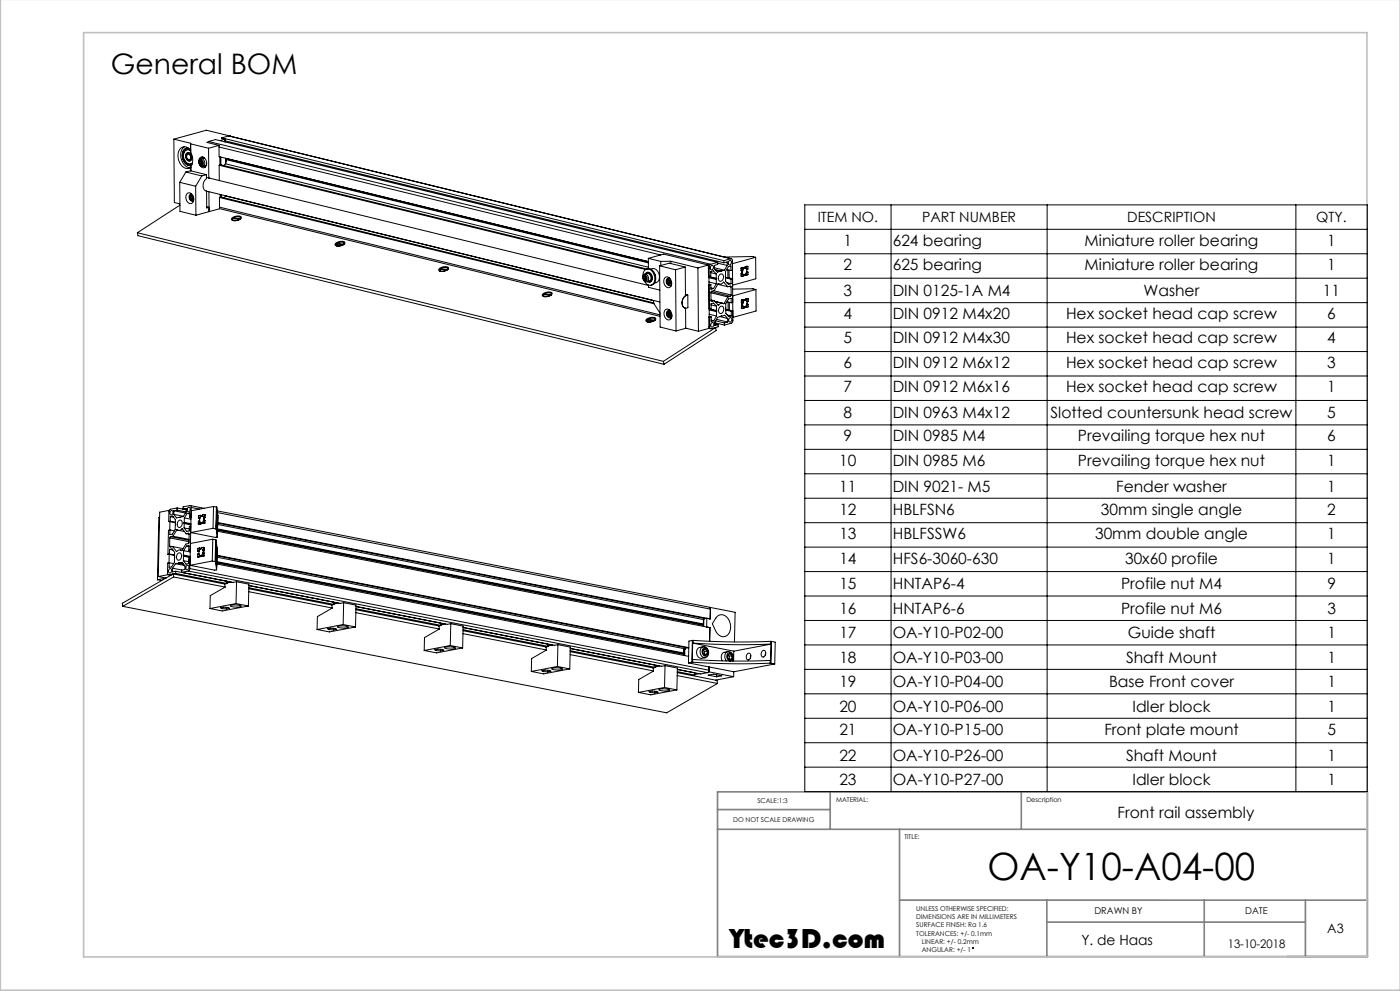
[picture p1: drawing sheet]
<svg xmlns="http://www.w3.org/2000/svg" width="420mm" height="297mm" viewBox="0 0 420 297" stroke-linecap="round" stroke-linejoin="round" font-family="sans-serif">
<g fill="none" stroke="#000" stroke-width=".3">
<path d="M52.2 41.7l9.7-2.7 157.5 38.5M52.2 41.7l5 1.2M52.2 41.7l.1 19 1.7 .4M53.9 54.6l4.8 1.2M53.9 54.6l.1 8.7 4.8 1.2M55 46.8h.1M55.3 44a3.8 3.8 0 0 0 1.8 6.3M55.4 48a1.66 1.66 0 0 0 2.3 1M55.8 51.6l4.7 1.1M55.8 51.6l-1.9 3M55.8 51.6l1.4-.4 4.7 1.1M55.9 46a1.12 1.12 0 0 1 1.3 .1 1.12 1.12 0 0 1 .3 1.2 .91 .91 0 0 1-.8 1 .91 .91 0 0 1-1-.9v-.8z"/>
<path d="M56 47.5h.1M56.1 46.1a1.04 1.04 0 0 1 1.2 .7 1.04 1.04 0 0 1-.5 1.3 1.24 1.24 0 0 1-.7-2zM56.2 46.4a.77 .77 0 0 1 .9 .5 .77 .77 0 0 1-.5 .9l-.6-.6zM56.2 57.9a1.6 1.6 0 0 1 1.7 .5 1.6 1.6 0 0 1 .2 1.7 1.05 1.05 0 0 1-1 .9 1.05 1.05 0 0 1-1.1-.8l-.2-1.3zM56.6 44.5a1.8 1.8 0 0 0-1.9 2.3 2.55 2.55 0 0 0 2.8 2.7M57 58.6a.79 .79 0 0 1 1 .5 .79 .79 0 0 1-.6 1l-.5-.7zM57.1 59l.3-.3 .4 .3v.5M57.1 59v.5M57.1 44.9a1.48 1.48 0 0 0-1.7 .1 1.48 1.48 0 0 0-.5 1.6 2.42 2.42 0 0 0 2.5 2.7l.2-.1M57.1 59.5l.4 .3 .3-.3M57.2 42.9v.2M57.2 42.9v2.1"/>
<path d="M57.2 43.1l5.4 1.3M57.2 43.1v2.6M57.2 45a2.04 2.04 0 0 0-2.5-.9 2.04 2.04 0 0 0-1.3 2.3 3.6 3.6 0 0 0 3 4.1l.8-.3v-.3M57.2 45v.7M57.2 45a1.44 1.44 0 0 0-1.7 .1 1.44 1.44 0 0 0-.5 1.7M57.2 45.2a1.29 1.29 0 0 0-1.5-.2 1.29 1.29 0 0 0-.7 1.4 2.03 2.03 0 0 0 2.5 2.5l.2-.2M57.2 45.7a4.1 4.1 0 0 1 0 4.2M57.2 49.9l.1 1.3M57.3 58.1a1.2 1.2 0 0 0-.5 1.3 1.2 1.2 0 0 0 1.2 .9M57.4 46.5a.8 .8 0 0 0-1.1-.6 .8 .8 0 0 0-.5 1M57.4 58.1h-.1M57.5 58.8l.1 .6"/>
<path d="M57.5 58.8l-.4 .2M57.5 47.1v.1M57.5 47.2a.79 .79 0 0 1-.6 1 .79 .79 0 0 1-.9-.7M57.6 58.8h-.1M57.6 59.4l.2 .2M57.6 59.4l-.5 .1M58.7 55.8l.1 8.7M60 48a.84 .84 0 0 1 1 .6 .84 .84 0 0 1-.5 1l-.4-.2-.3-.5zM60 48.4l.4-.2 .4 .4v.5M60 48.4v.6M60 49l.4 .3 .4-.2M60.1 47.2a1.6 1.6 0 0 1 1.6 .5 1.6 1.6 0 0 1 .3 1.7 1.05 1.05 0 0 1-1 .9 1.05 1.05 0 0 1-1.1-.9l-.3-1.2z"/>
<path d="M60.3 47.6a1.25 1.25 0 0 1 1.1 .9 1.25 1.25 0 0 1-.5 1.3l1.1-.4M60.3 47.6a1.19 1.19 0 0 0-.6 1.4 1.19 1.19 0 0 0 1.2 .8M60.5 48.3l-.5 .1M60.5 48.3v.5M60.5 48.8l.3 .3M60.5 48.8l-.5 .2M60.5 52.7l-1.8 3.1M60.7 47l-.2 .4M60.9 47.1l-.5 .5M61 49.8l.7 .2M61.1 49.9l.5 .2M61.4 47.4l-1.1 .2"/>
<path d="M61.9 52.3v1.2a2.24 2.24 0 0 0-.1 3.8l136.2 33.2M61.9 52.3l-1.4 .4M61.9 53.2l.7 .1M62 57.3v5l.7-.2M62.3 42.7h-.2l3.6 .9M62.6 44.4v8.9M62.6 42.4l-.4 .3M62.6 42.4l2.1-.6 150.6 36.8M62.6 42.4l150.6 36.8M62.6 53.3l132 32.3M62.7 57.5v5.9v-1.3M65.7 43.6l-3.1 .8"/>
<path d="M65.7 43.6v3.3l128.8 31.5M65.7 44.1l132.5 32.3M65.8 49.5v4.6M65.8 49.5l127.9 31.3M65.8 59.2l.1 3.4M65.8 59.2l130.4 31.8M66 47v2.5M66 49.4l.3 .1M66 49.5h-.2M66.1 58.3v.8M66.1 59.1h.2M66.1 59.1l-.3 .1"/>
<path d="M66.2 47.1l.1 2.4M66.3 58.4v.7M66.4 49.4l127.6 31.2a2.38 2.38 0 0 1 2.7 2.8l-.3 1.4-1.1 .7M66.5 49.4v.1M66.5 49.4l-.2 .1M66.5 59.1l129.6 31.7M66.5 41.3l1 .4M66.5 41.3l150.7 36.8M66.5 59.1h.1M66.5 59.1h-.2M67.5 41.7l-1.6 .4M67.5 41.7v.8"/>
<path d="M67.5 42.2l149.7 36.6M67.6 49.1l126.9 31M67.7 58.7l128.4 31.3v.9l1.9 3M67.7 47.4v1.6l-.6 .6M67.7 47.5l126.8 30.9M67.7 47.7h.2M67.7 58.7l-.5 .6M67.8 58.7h-.1M67.9 47.7l-.2 .8M67.9 47.5l.1 .2M68 47.7h.1M68 47.9l126.5 30.9"/>
<path d="M68 47.7l-.3 1M68 47.7l126.5 30.9M68.6 40.7l-2.1 .6M68.6 40.7l150.7 36.8M68.8 40.7h-.2M69.1 40.8h-.1M69.1 40.8h.1M41.2 69.8l157.8 38.5M41.2 69.8l.2 .8 157.8 38.6M54 61.5l-12.8 8.3M58 60.3h.1M62 62l.7 .1"/>
<path d="M65.9 62.1l132.1 32.3M65.9 62.5l132.1 32.3M65.9 62.6l-7.1 1.9M69.7 65.3a2.46 2.46 0 0 1 2.7-.3 1.84 1.84 0 0 1-2.5 1.1l-.5-.4zM69.7 65.8l.1 .3M69.8 65.5l2.1 .2a1.57 1.57 0 0 1-2.2 0zM70 65.4a1.57 1.57 0 0 1 2.2 0l-.1 .2M70 65.4v.2M70 65.4l2.1 .2M71.9 65.7v.1M72.1 65.6v.1M72.2 65.3v.3"/>
<path d="M100.8 72.9a2.46 2.46 0 0 1 2.7-.3 1.84 1.84 0 0 1-2.5 1.1l-.5-.4zM100.8 73.4l.1 .3M100.9 73.1l2.1 .2a1.57 1.57 0 0 1-2.2 0zM101.1 73a1.57 1.57 0 0 1 2.2 0l-.1 .2M101.1 73v.1M101.1 73l2.1 .2M101.1 73.1v.1M103 73.3v.1M103.2 73.2h.1M103.2 72.9l.1 .3M194.5 77.4l3.7 .9M194.5 77.4l4.6-1.2 13.4 3.2"/>
<path d="M194.5 77.4v3.1M197.9 79.7l4.8 1.1M197.9 79.7l.1 18.3 4.8 1.2M197.9 79.7l2.9-.8 4.8 1.1M198.2 78.3v1.3M201.2 78.3l8.2 2M201.2 78.3h-3M201.2 78.3l.1 .7M212.5 79.4l-3.1 .9M212.5 79.4v3.4l2.4 .6M212.5 79.9l.3 .1M212.8 80v2.9l.4-.2v-1.3l.8-.2 .9 .9"/>
<path d="M213.2 79.2l-.4 .8M213.4 79.6a.64 .64 0 0 1 .7 .5 .64 .64 0 0 1-.5 .8l-.5-.3zM215.3 78.6l-2.1 .6M215.3 78.6v.7l-1 .2v1.1l.9 1 .9-.3M215.3 78.9l2.9 .7M217.2 78.1v.7M217.2 78.8l1-.3v1.1M217.3 77l8.4-.1 1 .2M218.2 79.6l-.9 1.4M218.7 78.2a.64 .64 0 0 1 .8 .5 .64 .64 0 0 1-.6 .7l-.4-.3zM219.3 77.5l.3 .1 .1 .5v2.9l-.4 .1M219.3 77.5l-2.1 .6"/>
<path d="M223.6 79.9l-.1 .1M223.6 79.9l.2 .1M223.8 80v.1M224.1 79.8l.2 .1M224.1 79.8l-.5 .1M224.1 79.8h.1M224.3 79.9l.1 .7-.2 .2M224.3 79.9l-.5 .1M226.7 77.1l-7 1.9 .2 17.2-.4 .6-2.2 .6M226.7 77.1v6.5l-6.9 1.9M241.4 61.4h168.8v175.8h-168.8zM241.4 76.1h168.8"/>
<path d="M241.4 68.7h168.8M267.3 61.4v175.8M314.1 61.4v175.8M388.8 61.4v175.8M131.9 80.5a2.46 2.46 0 0 1 2.6-.3 1.84 1.84 0 0 1-2.4 1.1l-.5-.3zM131.9 81l.1 .3M132 80.7l2.1 .2a1.57 1.57 0 0 1-2.2 0zM132.1 80.6a1.57 1.57 0 0 1 2.2 0l-.1 .2M132.1 80.6l.1 .1M132.1 80.6l2.1 .2M134.1 80.9h.1M134.2 80.8h.1"/>
<path d="M134.3 80.5v.3M162.9 88a2.46 2.46 0 0 1 2.7-.2 1.84 1.84 0 0 1-2.5 1.1l-.4-.3zM163 88.6l.1 .3M163.1 88.3l2.1 .2a1.57 1.57 0 0 1-2.2 0zM163.2 88.2a1.57 1.57 0 0 1 2.2 0l-.1 .1M163.2 88.2l.1 .1M163.2 88.2l2.1 .1M165.2 88.5h.1M165.3 88.3v.1M165.4 88.1v.3M192.9 82.8a1.66 1.66 0 0 1 1.1-2.2 1.66 1.66 0 0 1 2.1 1.3 2.43 2.43 0 0 1-.9 3.6l-1.2-.4-.7-.9M193.1 82.6a.84 .84 0 0 1 1 .6 .84 .84 0 0 1-.4 1l-.5-.2-.3-.6z"/>
<path d="M193.1 82.4a.9 .9 0 0 1 1-.1 .9 .9 0 0 1 .5 .9 .88 .88 0 0 1-.7 1.3 .88 .88 0 0 1-1-1v-.6zM193.2 83l.3-.2 .4 .4v.5M193.2 83v.6M193.2 83l.4-.1 .1 .5M193.2 83.6l.4 .3 .3-.2M193.4 82.2l.8-.2a1.24 1.24 0 0 1 1.1 .9 1.24 1.24 0 0 1-.5 1.3l-.7 .2M193.5 82.2a.97 .97 0 0 1 1.1-.5 .97 .97 0 0 1 .8 .8 1.14 1.14 0 0 1 .1 1.5 1.14 1.14 0 0 1-1.3 .4M193.7 83.4l.2 .3M193.7 83.4l-.5 .2M194 95.6a2.46 2.46 0 0 1 2.7-.2 1.84 1.84 0 0 1-2.5 1.1l-.4-.3zM194.1 96.2l.1 .3M194.1 81.7a1.53 1.53 0 0 1 1.6 1.1 1.53 1.53 0 0 1-.8 1.8"/>
<path d="M194.1 95.9l2.1 .2a1.57 1.57 0 0 1-2.2 0zM194.3 95.8a1.57 1.57 0 0 1 2.2 0l-.1 .1M194.3 95.8l.1 .1M194.3 95.8l2.1 .1M194.6 85.4v.7l3.3 .8M195.2 80.7a2.11 2.11 0 0 1 2.6 2.5l-.4 1.2-1.1 .4M196.2 96.1h.1M196.4 95.9v.1M196.5 95.7v.3M199.6 83.1a1.6 1.6 0 0 1 1.6 .5 1.6 1.6 0 0 1 .3 1.7 1.05 1.05 0 0 1-1 .9 1.05 1.05 0 0 1-1.1-.8l-.3-1.3zM199.7 92.8a1.6 1.6 0 0 1 1.6 .5 1.6 1.6 0 0 1 .2 1.7 1.05 1.05 0 0 1-1 .9 1.05 1.05 0 0 1-1-.8l-.3-1.3zM200.1 83.9a.83 .83 0 0 1 1.1 .2 .83 .83 0 0 1-.2 1.2 .87 .87 0 0 1-1-.4 .87 .87 0 0 1 .1-1z"/>
<path d="M200.2 84.2v.5M200.2 84.2l.4-.2 .3 .3v.6l-.3 .2-.4-.4M200.3 93.4a.84 .84 0 0 1 .9 .6 .84 .84 0 0 1-.5 1l-.6-.5-.1-.7zM200.3 93.8l.4-.1 .3 .4v.5l-.4 .1-.3-.4zM200.5 83.4a1.19 1.19 0 0 0-.6 1.3 1.19 1.19 0 0 0 1.2 .9M200.5 93l.6 .1M200.5 93a1.19 1.19 0 0 0-.5 1.4 1.19 1.19 0 0 0 1.2 .9M200.6 84l-.4 .2M200.7 83.1l-.1 .1M200.7 83.2l-.1 .1M200.7 84.1v.5M200.7 84.6l.2 .3"/>
<path d="M200.7 84.6l-.5 .1M200.7 92.8v.1M200.7 94.2l.3 .3M200.7 94.2l-.4 .1M200.7 92.8l-.1 .2M200.8 93.7l-.1 .5M200.8 83.3l-.3 .1h.5M200.9 92.9l-.4 .1M201.2 85.6h.1M201.3 95.2l.1 .1M201.4 85.5l-.3 .1M201.5 85.3l-.4 .3"/>
<path d="M201.5 95.2l-.3 .1M201.6 94.9l-.4 .4M202.7 80.8l.1 18.4M205.4 88.9l.9-.5 .1 3.8a1.25 1.25 0 0 1-1.5-.2 1.25 1.25 0 0 1-.3-1.4l.2-1zM205.6 80v8.6a2.4 2.4 0 0 0-.3 3.7l.4 .1v6l-2.9 .8M205.6 80l-2.9 .8M205.6 88.3l.7 .1M205.7 98.4l3.8 .9M209.4 80.3l.1 19M212.6 85.4v7.1l2.4 .6M212.6 85.4h.2M212.6 95l.1 3.4"/>
<path d="M212.6 95l.3 .1M212.7 97.9l.2 .1M212.7 98.4l.5 .1M212.7 98.4l-3.2 .9M212.7 82.8l-.1 2.6M212.7 83l2.2 .6M212.7 83.2l2.2 .6M212.7 84.5l2.2 .6M212.7 85.2l.6 .1M212.8 92.5l-.2 2.5M212.8 92.7l2.2 .5M212.8 92.9l2.2 .5"/>
<path d="M212.8 94.2l2.2 .5M212.8 94.8l.5 .2M212.8 85.4l.1 7.1 .4-.1v-1.4l.8-.2 .8 1M212.9 95.1v2.9M213.2 81.7l1.7 .4M213.3 85.3v1.4l.7-.2M213.3 85.3l-.5 .1M213.3 86.3l.7 .2M213.3 87.8l5.1 1.2M213.3 89.9l1 .2M213.3 91.4l1.6 .4M213.3 95l.1 1.3 .7-.2"/>
<path d="M213.3 95l-.4 .1M213.3 95.9l.8 .2M213.4 87.4l5.7 1.4M213.4 90.3h.1M213.5 96.8a.64 .64 0 0 1 .8 .5 .64 .64 0 0 1-.6 .7l-.4-.1-.1-.4zM214.1 87.1l5.2 1.3M214.3 90.1l-.8 .2M214.3 90.1l1.2 1.4M214.3 80.2l3 .8M214.5 90.3l2.7 .7M214.5 96.7l2.8 .7M214.5 97.1l1 .2"/>
<path d="M214.5 80.8l1.9 .4M214.6 80.9l1.5 .4M214.7 96.1l2.6 .7M214.9 82.1v1.3M214.9 83.4v.2M214.9 83.8v1.3M214.9 85.1l-.9 1.4M214.9 95.7l3.4 .8M214.9 91.8l.1 1.3M214.9 83.6v.2M215 93.1v.1M215 93.4v1.3"/>
<path d="M215 94.7l-.9 1.4M215 93.2v.2M215.4 85.2l2.9 .7M215.4 91.4h.2M215.5 97.3v.6l-2.2 .6-.4-.5M215.5 85l-1.3 2.1-.9 .4v2.6l.2 .2M215.5 85l.3 .1M215.6 91.4l-.1 .1M215.8 82.4a.72 .72 0 0 1 1-.2 .72 .72 0 0 1 .3 1l-.1 .3a.8 .8 0 0 1-1.1 .8 .8 .8 0 0 1-.4-1.2zM215.9 92.1a.72 .72 0 0 1 1-.2 .72 .72 0 0 1 .2 .9l-.1 .4a.8 .8 0 0 1-1 .7 .8 .8 0 0 1-.4-1.2zM216 94.9l2.3 .5M216.4 81.2l-.3 .1"/>
<path d="M217 84.6a1.17 1.17 0 0 1-1.5 .4M217.1 84.6h.1M217.1 84.6h-.1M217.1 84.6l1.2 1.3M217.2 91h-.1a1.14 1.14 0 0 0-1.5 .4M217.3 96.8v.6M217.3 81l-.9 .2M217.7 83.1l.7 .2M217.7 83.3l1.6 .4M217.7 92.8l.7 .1M217.7 92.9l1.7 .4M218 80.8l1.3 .3"/>
<path d="M218.1 84.7l1.2 .3M218.1 90.4l1.3 .3M218.1 94.4l1.3 .3M218.3 95.4v1.1M218.3 95.4l-.9-.9-2.1 .6-.8 1.4v1.1l1-.3M218.3 96.5l-1 .3M218.3 80.9l.1 2.4M218.3 85.9l.8-.2 .2 .3M218.4 89l-1.2 2M218.4 90.5v2.4M218.6 83.3l1.2 .2-.5 .2M218.7 85.8l.6 .2"/>
<path d="M218.7 92.9l1.1 .3-.4 .1M218.7 80.9v2.3l-.3 .1M218.8 90.6v2.3h-.4M218.9 95.3a.64 .64 0 0 1 .8 .5 .64 .64 0 0 1-.6 .7l-.5-.3zM219.1 88.8l-.7 .2M219.3 81.1v-1.4l-.8 .2-.8 1.4-.1 1.5 .1 1.5 .8 .9 .8-.2M219.3 83.7v1.3M219.3 86v2.4M219.3 88.4l-.2 .4M219.4 90.7l-.1-1.3-.7 .2-.9 1.4v1.5l.1 1.5 .8 .9 .8-.2M219.4 93.3v1.4M219.8 86.7l5.9-.2 1.1 .3"/>
<path d="M219.8 90.6l-.4 .1M222.3 80.4v.6M222.3 80.4h.3M222.3 81l.3 .2M222.3 81l.3 .1M222.3 82.1v.6M222.3 82.1h.3M222.3 82.7l.3 .1M222.4 82l-.1 .1M222.4 82h.2M222.4 80.3l-.1 .1M222.4 80.3h.2"/>
<path d="M222.4 90v.7M222.4 90l.2 .1M222.4 90.7l.3 .1M222.4 90.7h.2M222.4 91.7v.7M222.4 91.7l.3 .1M222.4 92.4l.3 .1M222.4 92.4h.3M222.5 91.6l-.1 .1M222.5 91.6l.2 .1M222.5 89.9l-.1 .1M222.5 89.9l.2 .1"/>
<path d="M222.5 81.1v.8M222.5 81.9l-.1 .1M222.5 81.8l.3 .1M222.5 81.8v.1M222.6 80.4v.7M222.6 81.1v.1M222.6 82.1v.7M222.6 90.8v.7M222.6 91.5l-.1 .1M222.6 91.5h.1M222.6 91.5l.2 .1M222.6 82v.1"/>
<path d="M222.6 80.3v.1M222.6 90.1v.6M222.6 90.7l.1 .1M222.7 91.8v.6M222.7 91.7v.1M222.7 90l-.1 .1M222.8 81.9l.4 .5-.1 .3-.5 .1M222.8 81.9l-.2 .1M222.8 91.6l.5 .5-.1 .3h-.5M222.8 91.6l-.1 .1M222.9 80.1l.2 .1M222.9 80.1l-.5 .2"/>
<path d="M222.9 80.8l-.4 1M222.9 89.8l.3 .1M222.9 89.8l-.4 .1M223 89.8h-.1M223 90.5l-.4 1M223.1 80.2h.1M223.1 80.2l-.5 .1M223.2 80.2l-.6 1M223.2 89.9h.1M223.2 89.9l-.5 .1M223.2 89.9l-.5 .9M223.5 80.2l.5 .5"/>
<path d="M223.5 80.2l.2 .1M223.5 80.2h-.3M223.5 80.2h.1M223.5 82.2l.2 .1M223.5 82.2h.1M223.5 82.2l-.4 .2M223.5 82.2l.1 .2M223.5 80v.2M223.5 80l.3 .1M223.6 82.4h.1M223.6 82.4l.2 .1M223.6 89.9l.4 .5"/>
<path d="M223.6 89.9h.2M223.6 89.9h-.4M223.6 89.9h.1M223.6 91.9h.2M223.6 91.9h.1M223.6 91.9l-.4 .1M223.6 91.9v.2M223.6 89.7v.2M223.6 89.7h.3M223.6 92.1l.3 .1M223.6 92.1h.3M223.7 89.6l-.1 .1"/>
<path d="M223.7 89.6h.2M223.7 80.3l.5 .5M223.8 80.1l-.1 .2M223.8 89.9l.5 .5M223.8 91.9l.1 .2M223.9 89.7l-.1 .2M223.9 92.1v.1M223.9 89.6v.1M224 80.7l.2 .1M224 81.4l-.5 .8M224 81.4l.1 .1M224 81.4l.3 .1"/>
<path d="M224 80.7v.8M224 90.4h.3M224 91.1l-.4 .8M224 91.1h.2M224 91.1l.4 .1M224 90.4v.7M224.1 89.5h.3M224.1 89.5l-.4 .1M224.2 89.5h-.1M224.3 81.5l-.6 .8M224.3 81.5l.1 .8-.6 .2-.1-.2M224.4 89.5l.1 .8-.2 .1"/>
<path d="M224.4 89.5l-.5 .1M224.4 91.2l-.6 .7M224.4 91.2l.1 .8-.6 .2M226.8 86.8v6.4l-6.9 1.9M226.8 86.8l-7 1.9M241.4 83.4h168.8M241.4 90.7h168.8M241.4 98h168.8M199 108.3l15.7-10.1 .2 .8-15.7 10.2M199 108.3l.2 .9M241.4 105.4h168.8M241.4 112.7h168.8"/>
<path d="M241.4 120h168.8M241.4 127.3h168.8M241.4 134.7h168.8M47.9 155.1h-.2l-.5 18.6M50.6 156.3h.4M50.8 152.9l-2.9 .6-.4 19.3M51 156.3l-.1 2.5M51 156.3l1.6 .3M51 158.8l-.5 .1-.1 7.2M51 158.8l1.3 .3M51.1 156.2l-.5 .1M51.1 156.2l1.5 .3"/>
<path d="M51.1 154.8l1 .2M51.1 154.8l.7-.1 .8 1 .1 1.5-.1 1.5-.9 1.4-.7 .1v-1.4M51.1 154.8v1.4M51.3 153.1a.6 .6 0 0 1 .6 .7 .6 .6 0 0 1-.8 .4l-.1-.7zM52.2 154.2l2.9 .5M52.2 153.1l3.5 .7M52.2 153.1v1.1M53.1 158.8l-1.2 1.9M53.1 158.8h.1M53.1 152.9l-.9 .2M53.1 152.9l2.7 .5M53.1 152.2l-2 .4-.3 .3-.2 3.4"/>
<path d="M53.1 152.2v.7M53.1 152.2l2.8 .6M53.5 156.1a.72 .72 0 0 1 1-.1 .72 .72 0 0 1 .2 1l-.1 .4a.73 .73 0 0 1-.9 .7 .73 .73 0 0 1-.5-1zM53.5 158.9l1.8 .4M54.6 158.5l1.2 1.5M54.6 158.5a1.32 1.32 0 0 1-1.5 .3M54.6 158.5h.1M55.2 156.7l.1 .2M55.2 156.7l2.1 .4M55.2 158.2l1.6 .3M55.3 156.9l-.1 1.3M55.3 156.9l2 .4"/>
<path d="M55.3 156.6l-.1 .1M55.3 156.6l2 .3M55.3 155.2v1.4M55.3 155.2l2 .4M55.8 160l.9 .1M55.8 153.5l-.8 1.3-1 .3-1.1 .1-.7-1M56.1 153.9l.8 .1M56.1 153.9l.8-.2v1.4M56.1 153.9l-.8 1.3M56.4 152.1a.6 .6 0 0 1 .7 .7 .6 .6 0 0 1-.8 .4l-.2-.4zM56.5 159.8l.2 .3M56.5 159.8l-.7 .2"/>
<path d="M56.5 159.8h.1M56.9 155.1l.4 .1M57.1 151.5l4.1 .8M57.2 157.6l-.4 .1v1.4l-.8 .2-.8-1.1M57.3 155l-.4 .1M57.4 152.1l-.4-.6-2.1 .4v.7l1-.2-.1 1.1M57.4 152.1l-.4 17.3M57.4 152.1l2.5 .5M59.5 157.1h.3M59.7 156.1l-.2 .2v.8M59.7 156.1l.4 .6M59.7 156.1l.2 .1"/>
<path d="M59.7 155.4l.2 .1M59.8 157.1h.1M59.9 156.2l.5 .6M59.9 155.5v.7M60 157l-.5 .1M60 157h.2M60.1 154.4l-.5 .2-.1 .7 .2 .1M60.1 154.4l.1 .3M60.1 156.9l-.1 .1M60.1 156.9l.2 .1M60.1 154.4l.3 .1M60.1 156.7v.2"/>
<path d="M60.1 156.7l.3 .1M60.2 154.7l-.5 .7M60.2 154.7h.2M60.2 157l-.4 .1M60.3 157h-.1M60.3 154.5h.1M60.4 156.8h.2M60.4 156.8l-.1 .2M60.4 156.8h.1M60.4 154.5v.2M60.4 154.7h.1M60.4 154.7l-.5 .8"/>
<path d="M60.7 154.6l.4 .6M60.7 154.6l-.3 .1M60.7 156.9h.3M60.9 156.9h.1M61.1 155.9l-.4 .9M61.1 155.9l.1 .1M61.1 155.9l.3 .1M61.1 155.2h.2M61.2 156.8h-.5M61.2 156.8h.2M61.2 154.2l-.4 .1-.1 .3M61.2 154.2l.1 .1"/>
<path d="M61.2 155.1l-.1 .1M61.2 155.1h.3M61.2 156.7v.1M61.2 156.7h.3M61.2 154.2l.3 .2M61.2 156l.3 .1M61.2 156v.7M61.3 155l-.1 .1M61.3 155h.2M61.3 154.3v.7M61.3 154.3l.2 .1M61.3 155.9h.1"/>
<path d="M61.3 155.2v.7M61.3 155.9l.1 .1M61.3 155.2l-.2 .7M61.4 156.8l-.4 .1M61.4 156l.1 .1M61.5 155.1l-.2 .1M61.5 156.7l-.1 .1M61.5 156.1v.6M61.5 155v.1M61.5 154.4v.6M63.9 158.3l-6.7 1.3 7.4 1.5 .6-.2M63.9 158.3l.9 .2"/>
<path d="M64.1 151.8l.8 .2M64.1 151.8l-.2 6.5M64.1 151.8l-6.7 1.3M64.8 158.5h.1M64.9 158.5l.3 2.4M64.9 152h.1M64.9 152l-.1 6.5M64.9 156.3v1.5l.3 2.3M65 152.9l.3 2.3-.3-.1M65 152l-.1 6.5M65 152l.3 2.4M65.2 153.1l147.6 28.9 .3 .5-147.9-28.9"/>
<path d="M65.2 159.2l147.8 28.9M65.2 158.8l145.8 28.6M65.2 158.7l145.7 28.5M65.3 158.5l145.7 28.5M65.3 157.2l145.7 28.5M65.3 156.8l146.3 28.6M65.3 156.6l147.7 28.9M65.3 154.4l-.1 6.5M65.3 154.4h.1M241.4 142h168.8M241.4 149.3h168.8M241.4 156.6h168.8"/>
<path d="M47.2 173.7l1.3 .3M47.5 172.8l2.3 .4M49.7 173.3l-2.5 .4M50.4 166.1h.4M50.5 172.2l-3 .6M50.7 172.2l.6 .2-.7-.2M50.8 166.1l1.6 .4M50.8 166l-.4 .1M50.8 166l1.6 .3M50.9 170.5a.6 .6 0 0 1 .6 .7 .6 .6 0 0 1-.8 .4l-.1-.7zM50.9 164.6l-.1 1.4M50.9 164.6l.7-.1 .8 1v1.5l-.1 1.5-.8 1.4-.8 .1 .1-3.9"/>
<path d="M50.9 164.6l1 .2M50.9 163.7l.2 .2 .7-.1M50.9 163.7l.8 .1M50.9 161.2v2.5M50.9 161.2l5.8 1.1M51.2 160.8l-.3 .4M51.2 160.8l5.5 1.1M51.8 170.3l2.8 .5M51.8 170.3v1.1l.9-.2M51.8 163.8l1.1 1.5M51.8 163.8l3.1 .6M51.9 160.7l-.7 .1"/>
<path d="M51.9 160.7l4.8 .9M51.9 172l-15.2 8.8 .1 .9M51.9 172l.2 .9M51.9 172l15.5 3M52.1 172.9l-15.3 8.8M52.1 172.9l15.4 3M52.1 168.9l-1.8-.2v3.1l.4 .4M52.6 168.9l-.8 1.4M52.6 168.9l2.8 .6M52.7 171.9l-2 .3M52.7 171.9l15.4 3M52.7 171.2v.7"/>
<path d="M52.7 171.2l15.2 3M52.9 165.3h.1M53 165.3h-.1M53.3 165.9a.72 .72 0 0 1 1-.1 .72 .72 0 0 1 .1 1v.4a.73 .73 0 0 1-.9 .7 .73 .73 0 0 1-.6-1zM53.5 168.8l1.6 .3M53.5 168.8l-.9 .1M53.8 168.7l.9-.1 .8 1-.1 1.1-.9 .2v.6M53.8 168.7l-.3 .1M53.8 168.7l1.2 .3M54.1 164.8l.5 .1M54.5 165a1.04 1.04 0 0 0-1.5 .3M54.5 165h.1"/>
<path d="M54.5 171.5l15.4 3 1.1-.2M54.6 165h-.1M55 166.5v.2M55 166.5l2 .4M55 168l.8 1.1 .7-.2 .1-1.4h.4v2.9M55 168l1.6 .3M55 166.7v1.3M55 166.7l2 .4M55 166.4v.1M55 166.4l2 .4M55.1 165l2 .4M55.1 165l-.1 1.4"/>
<path d="M55.9 163.7l.8 .1M55.9 163.7l.8-.2-.1 1.4M55.9 163.7l-.8 1.3M56 169.5a.6 .6 0 0 1 .7 .7 .6 .6 0 0 1-.8 .4l-.2-.4zM56.5 171.1l155.7 30.5M56.5 171.1l-2 .4M56.6 164.9l.5 .1M56.7 160.1l-.1 2.6-.8 .4-1.2 1.9M57 170.4l155.7 30.5-.5 .7M57 170.4l-.5 .7M57 169.4l7.4 1.5 .6-.2M57.1 164.8l-.5 .1"/>
<path d="M59.3 166.9h.3M59.5 166l-.2 .1v.8M59.5 166l.4 .5M59.5 166l.6 .6M59.5 165.2l.2 .1M59.6 166.9h.1M59.7 165.3v.7M59.8 166.8l-.5 .1M59.8 166.8l.2 .1M59.8 164.3l-.5 .1 .2 .8M59.8 164.3l.1 .2M59.8 166.7v.1"/>
<path d="M59.8 166.7l.3 .1M59.8 164.3l.3 .1M59.9 166.5l-.1 .2M59.9 166.5l.2 .1M59.9 164.5l-.4 .7M59.9 164.5h.3M60 166.9h-.4M60.1 166.8l-.1 .1M60.1 164.3v.1M60.1 166.6h.3M60.1 166.6v.2M60.1 166.6h.1"/>
<path d="M60.1 164.4l.1 .1M60.2 164.5l-.5 .8M60.4 164.4l.5 .6M60.5 164.4l-.3 .1M60.5 166.7h.2M60.7 166.7h.1M60.8 165.7l-.4 .9M60.8 165.7l.2 .1M60.8 165.7l.4 .1M60.9 165h.2M60.9 166.6h-.5M60.9 166.6h.3"/>
<path d="M61 164l-.5 .1-.1 .3M61 164l.1 .1M61 164.9l-.1 .1M61 164.9h.2M61 166.5l-.1 .1M61 166.5h.3M61 164l.3 .2M61 165.8v.7M61 165.8l.3 .1M61 164.8v.1M61 164.8h.3M61.1 164.1l-.1 .7"/>
<path d="M61.1 164.1l.2 .1M61.1 165.7h.1M61.1 165v.7M61.1 165.7l.1 .1M61.1 165l-.3 .7M61.1 165h.1M61.2 166.6l-.5 .1M61.2 165.8l.1 .1M61.2 164.9l-.1 .1M61.3 166.5l-.1 .1M61.3 165.9v.6M61.3 164.8l-.1 .1"/>
<path d="M61.3 164.2v.6M63.7 168.1l.8 .2M63.7 168.1l-6.7 1.3M63.8 161.6l-.1 6.5M63.8 161.6l.9 .2M63.8 161.6l-6.7 1.3M64.5 168.3l.2 .1M64.7 168.4l.3 2.3M64.7 167.6l.3 2.3M64.7 161.8h.1M64.7 161.8l-.2 6.5M64.7 166.1v1.5"/>
<path d="M64.7 164.9l.4 .1-.3-2.3-.1 4.9M64.8 161.8l-.1 6.6M64.8 161.8l.3 2.4M65 169l141.6 27.7M65 168.7l140.2 27.4M65 168.5l140.4 27.4h-.2M65 168.3l140.2 27.4M65.1 167l140.5 27.5M65.1 166.6l141.5 27.7M65.1 166.4l141.5 27.7M65.1 164.2l-.1 6.5M65.1 164.2h.1"/>
<path d="M67.4 175l.1 .9M67.5 174.1h.1M67.5 175.9l-4.4 2.6-.1 3.9M67.9 174.4l.8 .2M67.9 174.2v.2M67.9 174.2h.1M68.1 174.9l-.7 .1M68.7 174.3l-.8 .1M69.4 174.4l-1.3 .3v.2M71 174.3l-.2 6.6M71 174.3l3.7 .8-.2 6.5M74.6 177.3l25.1 4.9"/>
<path d="M74.6 176.4l24.9 4.9M74.6 176.2l25.7 5M74.7 175.5l27.4 5.3 1-.2M241.4 164h168.8M241.4 171.3h168.8M241.4 178.6h168.8M36.8 181.7l163.2 31.9 15.2-8.8M66.5 182.1l.1 .3M66.6 182.4l-.4-.2 .9-.2 1.4 .1 .4 .2-1 .2M66.6 182.4l1.3 .1M67.8 182l.1 .5M69.1 181.5l1.1-.2a2.21 2.21 0 0 1 2.2 .4l-.9 .2a3.3 3.3 0 0 1-2.4-.4z"/>
<path d="M70.8 180.9l-7.8 1.5M70.8 180.9l3.7 .7M74.5 181.6l-7.8 1.5-3.7-.7M98.6 188.4l.1 .3M98.7 188.7l-.4-.3 2.3-.1 .4 .3-1 .2M98.7 188.7l1.3 .1M99.5 181.3l.2 .9M99.7 180.4h.1M99.7 182.2l-4.5 2.6-.1 3.9M100 188.3v.5M100.1 180.7l.7 .2M100.1 180.5v.2"/>
<path d="M100.1 180.5h-.1M100.3 181.2l-.8 .1M100.8 180.6l-.7 .1M101.2 187.8l1.1-.2a2.21 2.21 0 0 1 2.2 .4l-.8 .2a3.3 3.3 0 0 1-2.5-.4zM101.6 180.7l-1.3 .3v.2M102.9 187.2l-7.8 1.5M102.9 187.2l3.8 .7M103.1 180.6l-.2 6.6M103.1 180.6l3.7 .8-.1 6.5M106.7 187.9l-7.9 1.5-3.7-.7M106.8 183.6l25 4.9M106.8 182.7l24.9 4.9"/>
<path d="M106.8 182.4l25.6 5.1M106.8 181.8l25.4 5M106.8 181.8l27.4 5.3 1-.2M130.8 194.7v.3M130.8 195l-.4-.3 2.3-.1 .4 .3-.9 .2M130.8 195l1.4 .1M131.7 187.6l.1 .9M131.8 186.6v.1M131.8 188.5l-4.4 2.6-.1 3.8M132.1 194.6l.1 .5M132.2 187l.8 .2M132.2 186.7v.3"/>
<path d="M132.2 186.7v.1M132.4 187.5l-.7 .1M132.9 186.9l-.7 .1M133.4 194.1l1-.2a2.22 2.22 0 0 1 2.2 .4l-.8 .2a3.3 3.3 0 0 1-2.4-.4zM133.7 187l-1.3 .3v.2M135.1 193.5l3.7 .7M135.1 193.5l-7.8 1.4M135.2 186.9l3.7 .7-.1 6.6M135.2 186.9l-.1 6.6M138.8 194.2l-7.8 1.5-3.7-.8M138.9 189.9l25 4.9M138.9 189l24.9 4.9"/>
<path d="M138.9 188.7l25.7 5M138.9 188l27.4 5.4 1.1-.2M163.8 193.9l.1 .9M163.9 192.9v.1M163.9 194.8l-4.4 2.6-.1 3.8M164.3 193.3l.8 .1M164.3 193v.3M164.3 193h.1M164.6 193.7l-.8 .2M165.1 193.2l-.8 .1M165.8 193.3l-1.2 .2v.2M167.2 199.7l-7.8 1.5"/>
<path d="M167.2 199.7l3.7 .8M167.4 193.2l-.2 6.5M167.4 193.2l3.7 .7-.2 6.6M171 196.2l25.1 4.9M171 195.3l24.9 4.9M171.1 195l25.6 5M196.1 199.2h.1M196.5 199.6l.7 .1M196.5 199.3l-25.4-5 27.4 5.4 1-.2M196.5 199.3v.3M196.5 199.3h.1M197.2 199.4l-.7 .2"/>
<path d="M198 199.6l-1.3 .2v.2M199.5 199.5l3.7 .7-.1 6.6M199.5 199.5l-.1 6.5M205.2 195.9l.1 .6M205.2 194.6v1.3M205.2 194.6l.2 .1M205.2 194.6h.1M205.4 194.7v1.8M205.9 194.1l-.5 .6M206.5 198.7l13.6 2.6M207.6 198.5l-1.1 .2M207.7 191.9l-.1 6.6"/>
<path d="M207.7 191.9l-1 .2-.2 6.6M207.8 198.5h-.2M207.8 198.5l11.7 .4 11.5-.1M207.8 192.7v4.9M207.8 192.7l12.3 2.5M207.8 197.6l11.7 .5 11.6-.2M207.8 197.6v.9M207.9 192.7h-.1M207.9 192.7l11.7 .5 11.6-.2M207.9 191.9l11.8 .5 11.5-.2M207.9 191.9h-.2M207.9 191.9v.8"/>
<path d="M209.3 194.4l1.6-.6a1.75 1.75 0 0 0-.8 1.9 1.75 1.75 0 0 0 1.5 1.4l-1.1 .2a1.81 1.81 0 0 1-1.2-2.9zM210.9 187.2l.1 .2M210.9 193.8a1.7 1.7 0 0 1 1.7 1.4 1.7 1.7 0 0 1-1 1.9M211 194.8l.4 .4M211 187.4v.3M211 187l-.1 .2M211 194.3a1.19 1.19 0 0 1 1.4 .9 1.19 1.19 0 0 1-.9 1.4 1.43 1.43 0 0 1-.5-2.3zM211 185.7v1.3M211.2 185.5l-.2 .2M211.2 185.5l-.1 2.2M211.3 185.3l-.1 .2M211.4 196.2h-.1"/>
<path d="M211.4 195.2v1M212.1 185.3l-.1 2.6 1 .2M212.1 185.3l.9 .2M212.1 185.3l-.9 .2M212.1 196l-.7 .2M212.2 195.1l-.1 .9M212.2 195.1l-.6-.6-.7 .3v1l.6 .6 .6-.4M212.2 195.1l-.8 .1M212.7 199.9v1.5M213 188.1l-.1 4.1M213.1 182.1l-.1 3.4M213.1 182.1h-.1"/>
<path d="M213.1 182.1l7.4 1.4-.2 8.9M215 184.8a2.39 2.39 0 0 1 4 1.7 3 3 0 0 1-1.9 4.3l-1.4-.4a6.8 6.8 0 0 1-2-3.5zM218.3 195.3a1.71 1.71 0 0 1 1.6 1 1.71 1.71 0 0 1-.2 1.8M218.3 195.3h.1a1.91 1.91 0 0 0-1.8 .7l-.2 .8 .3 1.3M218.3 195.3a1.74 1.74 0 0 0-.4 2.8M218.4 196.3l.4 .4M218.8 197.6h-.1M218.8 196.7v.9M219 198.1a1.28 1.28 0 0 1-1-1.2 1.28 1.28 0 0 1 1-1.3 1.33 1.33 0 0 1 .9 1.2 1.33 1.33 0 0 1-.8 1.3M219.6 197.5l-.8 .1M219.6 196.5l-.6-.6-.7 .4v.9l.6 .6 .7-.3M219.6 196.5v1"/>
<path d="M219.6 196.5l-.8 .2M220.1 195.2v2.9M224.3 195.8a.88 .88 0 0 1 1 .6 .88 .88 0 0 1-.3 1 .59 .59 0 0 1-.7 .3 .59 .59 0 0 1-.4-.6l.1-.7zM225.2 196.5l-.1 .7M228.8 195a.88 .88 0 0 1 1 .5 .88 .88 0 0 1-.3 1.1 .67 .67 0 0 1-1 .2 .67 .67 0 0 1-.2-.9zM229.7 195.7l-.1 .7M231 198.8h.3M231.1 197.9l-.1 .9M231.2 193h.1M231.2 192.2h.2M231.2 192.2v.8M231.3 198.8l1.1 .2"/>
<path d="M231.3 193l-.2 4.9M231.3 193l-11.2 2.2M231.4 192.2l-.1 6.6M231.4 192.2l1.2 .3-.2 6.5M232.4 199l-12.3 2.3M241.4 186h168.8M241.4 193.3h168.8M162.9 200.9l.1 .4M163 201.3l-.4-.3 .9-.2 1.4 .1 .4 .3-1 .2M163 201.3l1.3 .1M164.2 200.9l.1 .5M165.5 200.4l1.1-.2a2.21 2.21 0 0 1 2.2 .4l-.9 .2a3.3 3.3 0 0 1-2.4-.4z"/>
<path d="M170.9 200.5l-7.8 1.5-3.7-.8M195.1 207.2v.4M195.1 207.6l-.4-.3 1-.2 1.3 .1 .4 .3-.9 .1M195.1 207.6h1.4M195.9 200.2l.2 .9M196.1 201.1l-4.5 2.6-.1 3.8M196.4 207.2l.1 .4M196.7 200l-.8 .2M197.6 206.7l1.1-.3a2.21 2.21 0 0 1 2.2 .5l-.8 .2a3.3 3.3 0 0 1-2.5-.4zM199.4 206l3.7 .8M199.4 206l-7.9 1.5M203.1 206.8l-7.9 1.4-3.7-.7"/>
<path d="M203.2 202.5l12 2.3M203.2 201.6l11.9 2.3 .1 .9M203.2 201.3l5.2 1M203.2 200.6l7 1.4 2-.4M207.5 201.5h.1M208.4 202.3l-.7 .2M208.4 201.7v.6M209.8 201.9l-1.4 .3M212.4 202.3l1.6-.3 2.5 .5-1.5 .3zM212.7 201.4l7.4 1.4M212.7 201.4h-.2M215 202.2v.6"/>
<path d="M220.1 202.8l-5.4 1M220.1 201.3v1.5M241.4 200.6h168.8M241.4 207.9h168.8M241.4 215.3h168.8M241.4 222.6h168.8M241.4 229.9h168.8"/>
<circle cx="291.9" cy="284.1" r=".19"/>
</g>
<path d="M249.1 237.3v11.2M306.4 237.3v11.2M215.2 242.6h33.9M215.3 248.5h194.9M269.9 248.5v38.3M269.9 269.8h140.3M314.1 276.4h77.5M314.1 269.8v17M361.3 269.8v16.9M391.6 269.8v16.9M215.2 286.7h195v-49.4h-194.9v49.5" fill="none" stroke="#808080" stroke-width=".5"/>
<path d="M.1 -.1v296.9h419.9M25.1 9.8h385v277h-385z" fill="none" stroke="#c0c0c0" stroke-width=".5"/>
<text font-size="11.3" x="296.2" y="263.6">OA-Y10-A04-00</text>
<g font-size="8.5">
<text x="33.3" y="22.3">General BOM</text>
<text x="218.9" y="284">Ytec3D.com</text>
</g>
<g font-size="4.7">
<text x="253.1" y="73.6">1</text>
<text x="267.8" y="73.6">624 bearing</text>
<text x="325.4" y="73.6">Miniature roller bearing</text>
<text x="398.2" y="73.6">1</text>
<text x="253.1" y="81">2</text>
<text x="267.8" y="81">625 bearing</text>
<text x="325.4" y="81">Miniature roller bearing</text>
<text x="398.2" y="81">1</text>
<text x="253.1" y="88.7">3</text>
<text x="267.8" y="88.7">DIN 0125-1A M4</text>
<text x="343.1" y="88.7">Washer</text>
<text x="396.9" y="88.7">11</text>
<text x="253.1" y="95.6">4</text>
<text x="267.8" y="95.6">DIN 0912 M4x20</text>
<text x="319.8" y="95.6">Hex socket head cap screw</text>
<text x="398.2" y="95.6">6</text>
<text x="253.1" y="102.9">5</text>
<text x="267.8" y="102.9">DIN 0912 M4x30</text>
<text x="319.8" y="102.9">Hex socket head cap screw</text>
<text x="398.2" y="102.9">4</text>
<text x="253.1" y="110.3">6</text>
<text x="267.8" y="110.3">DIN 0912 M6x12</text>
<text x="319.8" y="110.3">Hex socket head cap screw</text>
<text x="398.2" y="110.3">3</text>
<text x="253.1" y="117.6">7</text>
<text x="267.8" y="117.6">DIN 0912 M6x16</text>
<text x="319.8" y="117.6">Hex socket head cap screw</text>
<text x="398.2" y="117.6">1</text>
<text x="253.1" y="125.4">8</text>
<text x="267.8" y="125.4">DIN 0963 M4x12</text>
<text x="315.1" y="125.4">Slotted countersunk head screw</text>
<text x="398.2" y="125.4">5</text>
<text x="253.1" y="132.3">9</text>
<text x="267.8" y="132.3">DIN 0985 M4</text>
<text x="323.4" y="132.3">Prevailing torque hex nut</text>
<text x="398.2" y="132.3">6</text>
<text x="251.8" y="139.6">10</text>
<text x="267.8" y="139.6">DIN 0985 M6</text>
<text x="323.4" y="139.6">Prevailing torque hex nut</text>
<text x="398.2" y="139.6">1</text>
<text x="251.8" y="147.3">11</text>
<text x="267.8" y="147.3">DIN 9021- M5</text>
<text x="334.8" y="147.3">Fender washer</text>
<text x="398.2" y="147.3">1</text>
<text x="251.8" y="154.2">12</text>
<text x="267.8" y="154.2">HBLFSN6</text>
<text x="330.3" y="154.2">30mm single angle</text>
<text x="398.2" y="154.2">2</text>
<text x="251.8" y="161.6">13</text>
<text x="267.8" y="161.6">HBLFSSW6</text>
<text x="328.5" y="161.6">30mm double angle</text>
<text x="398.2" y="161.6">1</text>
<text x="251.8" y="168.9">14</text>
<text x="267.8" y="168.9">HFS6-3060-630</text>
<text x="337.5" y="168.9">30x60 profile</text>
<text x="398.2" y="168.9">1</text>
<text x="251.8" y="176.6">15</text>
<text x="267.8" y="176.6">HNTAP6-4</text>
<text x="336.3" y="176.6">Profile nut M4</text>
<text x="398.2" y="176.6">9</text>
<text x="251.8" y="184">16</text>
<text x="267.8" y="184">HNTAP6-6</text>
<text x="336.3" y="184">Profile nut M6</text>
<text x="398.2" y="184">3</text>
<text x="251.8" y="191.3">17</text>
<text x="267.8" y="191.3">OA-Y10-P02-00</text>
<text x="338.3" y="191.3">Guide shaft</text>
<text x="398.2" y="191.3">1</text>
<text x="251.8" y="198.6">18</text>
<text x="267.8" y="198.6">OA-Y10-P03-00</text>
<text x="337.8" y="198.6">Shaft Mount</text>
<text x="398.2" y="198.6">1</text>
<text x="251.8" y="206">19</text>
<text x="267.8" y="206">OA-Y10-P04-00</text>
<text x="332.7" y="206">Base Front cover</text>
<text x="398.2" y="206">1</text>
<text x="251.8" y="213.3">20</text>
<text x="267.8" y="213.3">OA-Y10-P06-00</text>
<text x="339.7" y="213.3">Idler block</text>
<text x="398.2" y="213.3">1</text>
<text x="251.8" y="220.2">21</text>
<text x="267.8" y="220.2">OA-Y10-P15-00</text>
<text x="331.3" y="220.2">Front plate mount</text>
<text x="398.2" y="220.2">5</text>
<text x="251.8" y="227.9">22</text>
<text x="267.8" y="227.9">OA-Y10-P26-00</text>
<text x="337.8" y="227.9">Shaft Mount</text>
<text x="398.2" y="227.9">1</text>
<text x="251.8" y="235.3">23</text>
<text x="267.8" y="235.3">OA-Y10-P27-00</text>
<text x="339.7" y="235.3">Idler block</text>
<text x="398.2" y="235.3">1</text>
<text x="335.3" y="245">Front rail assembly</text>
</g>
<g font-size="4.2">
<text x="245.3" y="66.6">ITEM NO.</text>
<text x="276.6" y="66.6">PART NUMBER</text>
<text x="338.2" y="66.6">DESCRIPTION</text>
<text x="394.9" y="66.6">QTY.</text>
<text x="324.4" y="283.1">Y. de Haas</text>
</g>
<text font-size="3.9" x="398.2" y="279.5">A3</text>
<text font-size="3.5" x="368.3" y="284">13-10-2018</text>
<g font-size="2.8">
<text x="328.3" y="273.9">DRAWN BY</text>
<text x="373.6" y="273.9">DATE</text>
</g>
<g font-size="2">
<text x="227.2" y="240.7">SCALE:1:3</text>
<text x="250.8" y="240.2">MATERIAL:</text>
<text x="307.9" y="240.2">Description</text>
<text x="220" y="246.3">DO NOT SCALE DRAWING</text>
<text x="271.3" y="251.5">TITLE:</text>
<text x="274.9" y="272.9">UNLESS OTHERWISE SPECIFIED:</text>
<text x="274.9" y="275.4">DIMENSIONS ARE IN MILLIMETERS</text>
<text x="274.9" y="277.9">SURFACE FINISH: Ra 1.6</text>
<text x="274.9" y="280.4">TOLERANCES: +/- 0.1mm</text>
<text x="276.5" y="285.4">ANGULAR: +/- 1</text>
<text x="276.5" y="282.9">LINEAR: +/- 0.2mm</text>
</g>
</svg>
